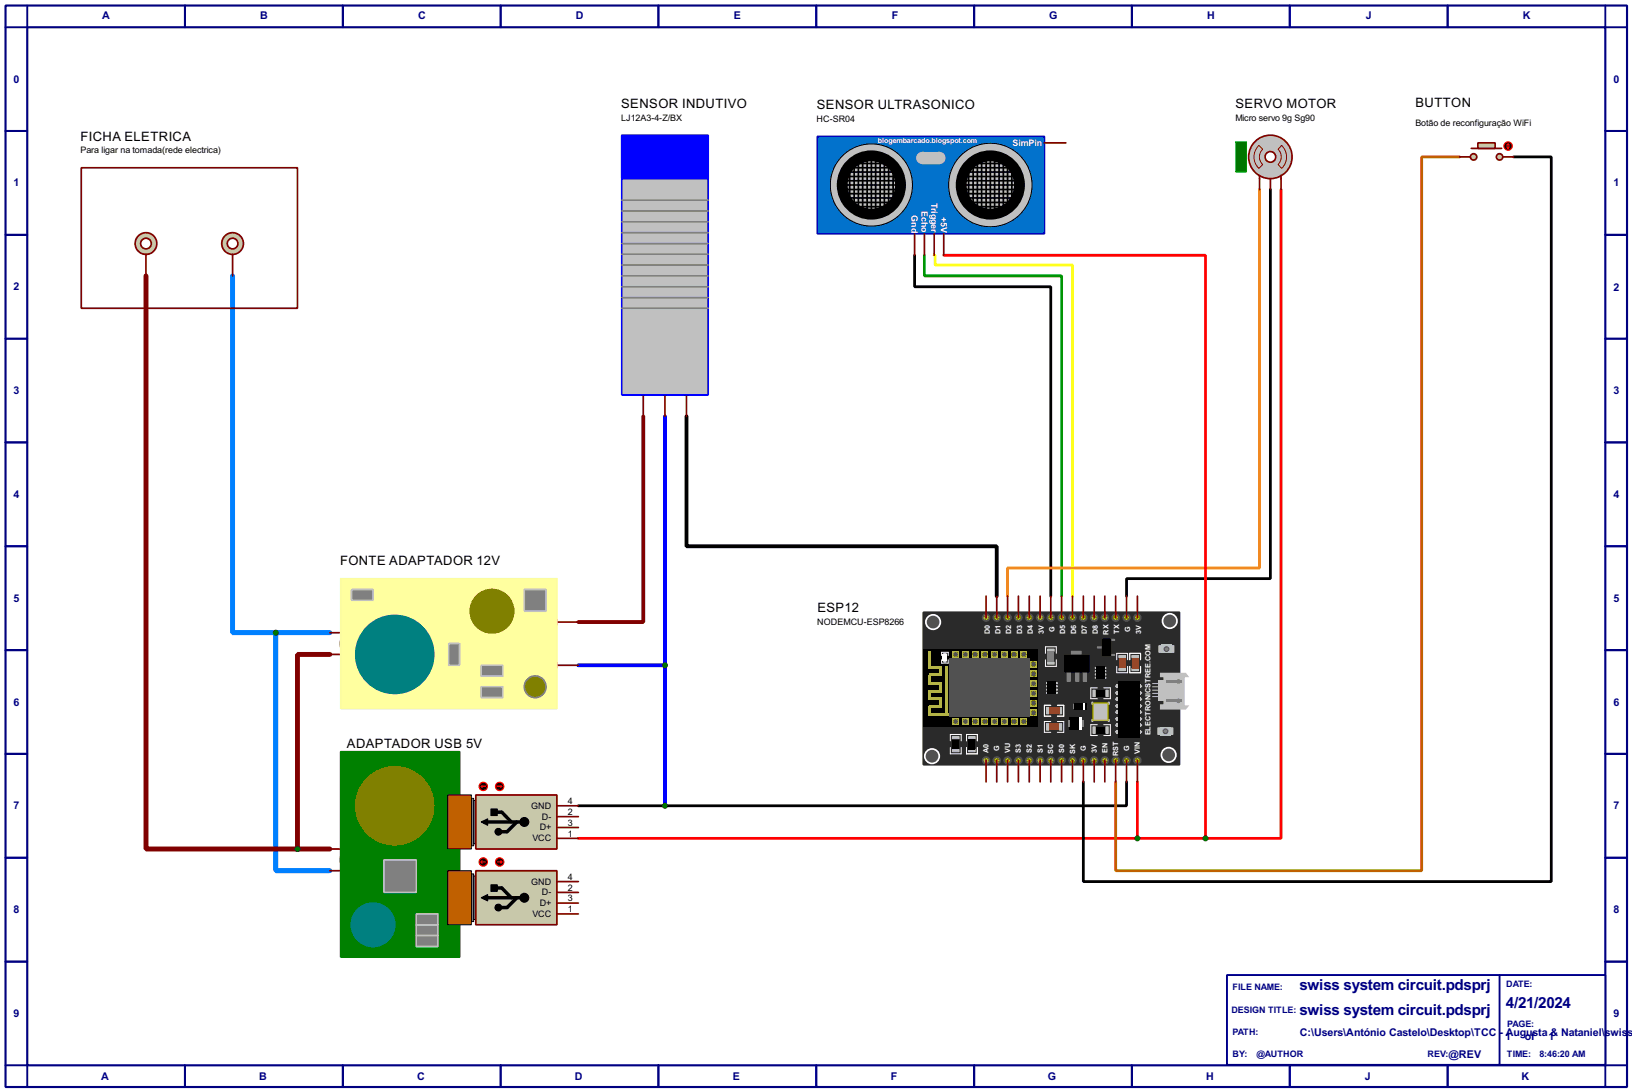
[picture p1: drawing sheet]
<svg xmlns="http://www.w3.org/2000/svg" width="383mm" height="256mm" viewBox="0 0 383 256" stroke-linecap="round" stroke-linejoin="round" font-family="sans-serif">
<path d="M1.3 1.3h381v254h-381zM6.4 6.4h370.8v243.8h-370.8z" fill="none" stroke="#000080" stroke-width=".5"/>
<g fill="none" stroke="#000080" stroke-width=".45">
<path d="M6.4 1.3v5.1h-5.1M43.5 1.3v5.1M80.6 1.3v5.1M117.7 1.3v5.1M154.7 1.3v5.1M191.8 1.3v5.1M228.9 1.3v5.1M266 1.3v5.1M303.1 1.3v5.1M340.2 1.3v5.1M377.2 1.3v5.1h5.1M1.3 30.8h5.1"/>
<path d="M377.2 30.8h5.1M1.3 55.2h5.1M377.2 55.2h5.1M1.3 79.6h5.1M377.2 79.6h5.1M1.3 103.9h5.1M377.2 103.9h5.1M1.3 128.3h5.1M377.2 128.3h5.1M1.3 152.7h5.1M377.2 152.7h5.1M1.3 177.1h5.1"/>
<path d="M377.2 177.1h5.1M1.3 201.5h5.1M377.2 201.5h5.1M1.3 225.9h5.1M377.2 225.9h5.1M1.3 250.2h5.1v5.1M43.5 250.2v5.1M80.6 250.2v5.1M117.7 250.2v5.1M154.7 250.2v5.1M191.8 250.2v5.1M228.9 250.2v5.1"/>
<path d="M266 250.2v5.1M303.1 250.2v5.1M340.2 250.2v5.1M382.3 250.2h-5.1v5.1"/>
</g>
<path d="M288.3 229h88.9v21.1h-88.9z" fill="#fff" stroke="#000080" stroke-width=".45"/>
<path d="M352.4 229v21.1" fill="none" stroke="#000080" stroke-width=".45"/>
<path d="M217.2 60v4.8h32.3v75.2" fill="none" stroke="#00c000" stroke-width=".65"/>
<path d="M219.5 60h.3v2.3h32.2v77.7" fill="none" stroke="#ff0" stroke-width=".65"/>
<path d="M355.7 36.9h8.8v170.2h-109.9v-23.4M214.9 60v7.4h32v72.6M298.5 44.5v91.4h-33.8v4.1M264.7 183.7v5.6h-128.8" fill="none" stroke="#000" stroke-width=".65"/>
<path d="M151.2 97.8v48.3h-15.3" fill="none" stroke="#800000" stroke-width=".9"/>
<path d="M161.3 97.8v30.5h72.9v11.7" fill="none" stroke="#000" stroke-width=".9"/>
<path d="M156.3 97.8v91.5M135.9 156.3h20.4" fill="none" stroke="#00f" stroke-width=".9"/>
<path d="M296 44.5v88.9h-59.2v6.6" fill="none" stroke="#ff8000" stroke-width=".65"/>
<path d="M54.7 64.8v83.8h10.1M64.8 148.6v55.9h12.7M64.8 148.6h12.7" fill="none" stroke="#0080ff" stroke-width="1.2"/>
<path d="M34.3 64.8v134.6h35.6M77.5 153.7h-7.6v45.7M69.9 199.4h7.6" fill="none" stroke="#800000" stroke-width="1.2"/>
<path d="M221.8 60h61.5v136.9M301 44.5v152.4h-17.7M135.9 196.9h147.4M267.3 183.7v13.2" fill="none" stroke="#f00" stroke-width=".65"/>
<path d="M343 36.9h-8.9v167.6h-71.9v-20.8" fill="none" stroke="#c06000" stroke-width=".65"/>
<circle cx="85.1" cy="202" r="5.1" fill="#c8c8aa" stroke="#800000" stroke-width=".4"/>
<path d="M77.5 199.4h3.1M85.1 194.4v2.5M86.4 199.4v5.1M77.5 204.5h3.1M81.6 202.5l.5 .5M82.1 200.7v2.3M82.6 202.5l-.5 .5M83.9 202l2.5 2.5M85.1 207.1v2.5M89 202l-2.6 2.5" fill="none" stroke="#800000" stroke-width=".4"/>
<path d="M80.1 176.6h27.9v48.2h-27.9z" fill="#008000" stroke="#008000" stroke-width=".4"/>
<circle cx="85.1" cy="151.2" r="5.1" fill="#c8c8aa" stroke="#800000" stroke-width=".4"/>
<path d="M77.5 148.6h3.1M77.5 153.7h3.1M81.6 151.7l.5 .5M82.1 149.9v2.3M82.6 151.7l-.5 .5M83.9 151.2l2.5 2.5M85.1 143.6v2.5M85.1 156.3v2.5M86.4 148.6v5.1M89 151.2l-2.6 2.5" fill="none" stroke="#800000" stroke-width=".4"/>
<circle cx="128.3" cy="156.3" r="2.55" fill="#c8c8aa" stroke="#800000" stroke-width=".4"/>
<circle cx="128.3" cy="156.3" r="1.25" fill="#feffff" stroke="#800000" stroke-width=".4"/>
<path d="M130.9 156.3h5" fill="none" stroke="#800000" stroke-width=".4"/>
<circle cx="128.3" cy="146.1" r="2.55" fill="#c8c8aa" stroke="#800000" stroke-width=".4"/>
<circle cx="128.3" cy="146.1" r="1.25" fill="#feffff" stroke="#800000" stroke-width=".4"/>
<path d="M130.9 146.1h5" fill="none" stroke="#800000" stroke-width=".4"/>
<path d="M80.1 135.9h50.8v30.5h-50.8z" fill="#ffff9f" stroke="#fdfd9f" stroke-width=".4"/>
<path d="M19.1 39.4h50.8v33h-50.8z" fill="none" stroke="#800000" stroke-width=".4"/>
<path d="M217 143.8h60.2v35.8h-60.2z" fill="#2a2a2a" stroke="#2a2a2a" stroke-width=".4"/>
<path d="M217 152.5h26.9v18.2h-26.9z" fill="#000"/>
<path d="M223.1 154.7h18.8v13.8h-18.8z" fill="#515151"/>
<g fill="#b3b300">
<path d="M218.2 167.7h4.9v.5h-4.9z"/>
<path d="M235.3 168.7h1.5v1.5h-1.5z"/>
</g>
<circle cx="236" cy="169.5" r=".55" fill="#515151"/>
<path d="M233 168.7h1.5v1.5h-1.5z" fill="#b3b300"/>
<circle cx="233.7" cy="169.5" r=".55" fill="#515151"/>
<path d="M230.7 168.7h1.5v1.5h-1.5z" fill="#b3b300"/>
<circle cx="231.4" cy="169.5" r=".55" fill="#515151"/>
<path d="M228.4 168.7h1.5v1.5h-1.5z" fill="#b3b300"/>
<circle cx="229.1" cy="169.5" r=".55" fill="#515151"/>
<path d="M226.1 168.7h1.5v1.5h-1.5z" fill="#b3b300"/>
<circle cx="226.8" cy="169.5" r=".55" fill="#515151"/>
<path d="M223.8 168.7h1.6v1.5h-1.6z" fill="#b3b300"/>
<circle cx="224.5" cy="169.5" r=".55" fill="#515151"/>
<path d="M237.5 168.7h1.6v1.5h-1.6z" fill="#b3b300"/>
<circle cx="238.3" cy="169.5" r=".55" fill="#515151"/>
<path d="M239.8 168.7h1.6v1.5h-1.6z" fill="#b3b300"/>
<circle cx="240.5" cy="169.5" r=".55" fill="#515151"/>
<path d="M242.1 166.7h1.5v1.5h-1.5z" fill="#b3b300"/>
<circle cx="242.8" cy="167.4" r=".55" fill="#515151"/>
<path d="M242.1 164.4h1.5v1.5h-1.5z" fill="#b3b300"/>
<circle cx="242.8" cy="165.2" r=".55" fill="#515151"/>
<path d="M242.1 162.1h1.5v1.5h-1.5z" fill="#b3b300"/>
<circle cx="242.8" cy="162.9" r=".55" fill="#515151"/>
<path d="M242.1 159.8h1.5v1.5h-1.5z" fill="#b3b300"/>
<circle cx="242.8" cy="160.6" r=".55" fill="#515151"/>
<path d="M242.1 157.5h1.5v1.6h-1.5z" fill="#b3b300"/>
<circle cx="242.8" cy="158.3" r=".55" fill="#515151"/>
<path d="M242.1 155.2h1.5v1.6h-1.5z" fill="#b3b300"/>
<circle cx="242.8" cy="156" r=".55" fill="#515151"/>
<path d="M235.3 153h1.5v1.5h-1.5z" fill="#b3b300"/>
<circle cx="236" cy="153.7" r=".55" fill="#515151"/>
<path d="M233 153h1.5v1.5h-1.5z" fill="#b3b300"/>
<circle cx="233.7" cy="153.7" r=".55" fill="#515151"/>
<path d="M230.7 153h1.5v1.5h-1.5z" fill="#b3b300"/>
<circle cx="231.4" cy="153.7" r=".55" fill="#515151"/>
<path d="M228.4 153h1.5v1.5h-1.5z" fill="#b3b300"/>
<circle cx="229.1" cy="153.7" r=".55" fill="#515151"/>
<path d="M226.1 153h1.5v1.5h-1.5z" fill="#b3b300"/>
<circle cx="226.8" cy="153.7" r=".55" fill="#515151"/>
<path d="M223.8 153h1.6v1.5h-1.6z" fill="#b3b300"/>
<circle cx="224.5" cy="153.7" r=".55" fill="#515151"/>
<path d="M237.5 153h1.6v1.5h-1.6z" fill="#b3b300"/>
<circle cx="238.3" cy="153.7" r=".55" fill="#515151"/>
<path d="M239.8 153h1.6v1.5h-1.6z" fill="#b3b300"/>
<circle cx="240.5" cy="153.7" r=".55" fill="#515151"/>
<g fill="#b3b300">
<path d="M218.2 165.9h.5v2.3h-.5z"/>
<path d="M222.1 156.5h.5v11.7h-.5z"/>
<path d="M218.2 165.7h3.1v.5h-3.1z"/>
<path d="M220.8 163.9h.5v2.3h-.5z"/>
<path d="M218.2 163.9h3.1v.5h-3.1z"/>
<path d="M218.2 162.1h.5v2.3h-.5z"/>
<path d="M218.2 162.1h3.1v.5h-3.1z"/>
<path d="M220.8 160.3h.5v2.3h-.5z"/>
<path d="M218.2 160.3h3.1v.5h-3.1z"/>
<path d="M218.2 158.6h.5v2.2h-.5z"/>
<path d="M218.2 158.3h3.1v.5h-3.1z"/>
<path d="M220.8 156.5h.5v2.3h-.5z"/>
<path d="M218.2 156.5h3.1v.5h-3.1z"/>
<path d="M218.2 153h.5v4h-.5z"/>
</g>
<g fill="#b3b300" stroke="#515151" stroke-width=".4">
<circle cx="267.2" cy="145.1" r=".8"/>
<circle cx="264.7" cy="145.1" r=".8"/>
<circle cx="262.1" cy="145.1" r=".8"/>
<circle cx="259.6" cy="145.1" r=".8"/>
<circle cx="257.1" cy="145.1" r=".8"/>
<circle cx="254.5" cy="145.1" r=".8"/>
<circle cx="252" cy="145.1" r=".8"/>
<circle cx="249.4" cy="145.1" r=".8"/>
<circle cx="246.9" cy="145.1" r=".8"/>
<circle cx="244.4" cy="145.1" r=".8"/>
<circle cx="241.8" cy="145.1" r=".8"/>
<circle cx="239.3" cy="145.1" r=".8"/>
<circle cx="236.7" cy="145.1" r=".8"/>
<circle cx="234.2" cy="145.1" r=".8"/>
<circle cx="231.7" cy="145.1" r=".8"/>
</g>
<g fill="#c0c0c0" stroke="#c0c0c0" stroke-width=".23">
<path d="M249 166.2h.5v1.5h-.5z"/>
<path d="M245.9 166.2h.5v1.5h-.5z"/>
</g>
<path d="M246.9 165.7h-1.5v2.5h1.5M248.5 165.7h1.5v2.5h-1.5" fill="none" stroke="#fff" stroke-width=".23"/>
<path d="M246.4 170h2.6v1.5h-2.6z" fill="#804000"/>
<g fill="#c0c0c0" stroke="#c0c0c0" stroke-width=".23">
<path d="M245.9 170h.5v1.5h-.5z"/>
<path d="M249 170h.5v1.5h-.5z"/>
</g>
<path d="M221.3 155v.8h1.5v-.8M246.9 169.5h-1.5v2.5h1.5M248.5 169.5h1.5v2.5h-1.5" fill="none" stroke="#fff" stroke-width=".23"/>
<path d="M221.8 153.5h.5v2h-.5z" fill="#dadada" stroke="#dadada" stroke-width=".23"/>
<path d="M221.5 153.7h1.1v1.5h-1.1z" fill="#fff"/>
<path d="M246.4 166.2h2.6v1.5h-2.6z" fill="#804000"/>
<path d="M221.3 154v-.8h1.5v.8M245.7 153.5v-1.6h2.5v1.6M245.7 155v1.5h2.5v-1.5M246.9 165.7h-1.5v2.5h1.5M248.5 165.7h1.5v2.5h-1.5" fill="none" stroke="#fff" stroke-width=".23"/>
<g fill="#c0c0c0" stroke="#c0c0c0" stroke-width=".23">
<path d="M245.9 160.3h.5v.3h-.5z"/>
<path d="M245.9 162.6h.5v.3h-.5z"/>
<path d="M246.2 152.5h1.5v.5h-1.5z"/>
<path d="M246.2 155.5h1.5v.5h-1.5z"/>
<path d="M245.9 161.1h.5v.2h-.5z"/>
<path d="M245.9 161.9h.5v.2h-.5z"/>
<path d="M248 160.3h.5v.3h-.5z"/>
<path d="M248 162.6h.5v.3h-.5z"/>
<path d="M248 161.1h.5v.2h-.5z"/>
<path d="M248 161.9h.5v.2h-.5z"/>
</g>
<path d="M246.2 160.1h2v3h-2z" fill="#000"/>
<path d="M246.2 153h1.5v2.5h-1.5z" fill="#808080"/>
<path d="M251.3 168.5h3v3h-3z" fill="#000"/>
<path d="M253.5 168.5h.6v3h-.6z" fill="#fff"/>
<g fill="#808080" stroke="#808080" stroke-width=".25">
<path d="M252.3 165.4h.2v1h-.2z"/>
<path d="M255.1 165.4h.2v1h-.2z"/>
</g>
<path d="M252.3 165.2h3v1.5h-3z" fill="#000"/>
<path d="M254.6 165.2h.2v1.5h-.2z" fill="#fff"/>
<g fill="#808080">
<path d="M254.3 169.2h.3v1.5h-.3z"/>
<path d="M251 169.2h.3v1.5h-.3z"/>
</g>
<path d="M257.4 170.7h2.5v1.6h-2.5zM257.4 162.1h2.5v1.5h-2.5z" fill="#000"/>
<g fill="#c0c0c0" stroke="#c0c0c0" stroke-width=".23">
<path d="M259.9 170.7h.5v1.6h-.5z"/>
<path d="M256.8 170.7h.6v1.6h-.6z"/>
<path d="M259.9 162.1h.5v1.5h-.5z"/>
<path d="M256.8 162.1h.6v1.5h-.6z"/>
<path d="M256.6 169h.2v.5h-.2z"/>
<path d="M256.6 164.9h.2v.5h-.2z"/>
<path d="M260.4 169h.3v.5h-.3z"/>
<path d="M260.4 164.9h.3v.5h-.3z"/>
</g>
<path d="M257.9 170.2h-1.6v2.6h1.6M257.9 161.6h-1.6v2.5h1.6M259.4 170.2h1.5v2.6h-1.5M259.4 161.6h1.5v2.5h-1.5" fill="none" stroke="#fff" stroke-width=".23"/>
<path d="M256.8 165.2h3.6v4h-3.6z" fill="#c0c0c0" stroke="#b3b300" stroke-width=".3"/>
<g fill="#c0c0c0" stroke="#c0c0c0" stroke-width=".23">
<path d="M257.4 156.8h.5v.2h-.5z"/>
<path d="M257.4 159.1h.5v.2h-.5z"/>
<path d="M257.4 157.5h.5v.3h-.5z"/>
<path d="M257.4 158.3h.5v.3h-.5z"/>
<path d="M259.4 156.8h.5v.2h-.5z"/>
<path d="M259.4 159.1h.5v.2h-.5z"/>
<path d="M259.4 157.5h.5v.3h-.5z"/>
<path d="M259.4 158.3h.5v.3h-.5z"/>
<path d="M262.2 161.1h.5v.2h-.5z"/>
<path d="M262.2 162.6h.5v.3h-.5z"/>
<path d="M262.2 165.7h.5v.2h-.5z"/>
<path d="M262.2 164.1h.5v.3h-.5z"/>
<path d="M262.2 167.2h.5v.2h-.5z"/>
<path d="M262.2 170.2h.5v.3h-.5z"/>
<path d="M262.2 168.7h.5v.3h-.5z"/>
<path d="M262.2 171.8h.5v.2h-.5z"/>
</g>
<path d="M257.6 156.5h2v3.1h-2z" fill="#000"/>
<g fill="#c0c0c0">
<path d="M262.4 160.8h.5v.8h-.5z"/>
<path d="M262.4 162.4h.5v.7h-.5z"/>
<path d="M262.4 163.9h.5v.7h-.5z"/>
<path d="M262.4 165.4h.5v.8h-.5z"/>
<path d="M262.4 166.9h.5v.8h-.5z"/>
<path d="M262.4 168.5h.5v.7h-.5z"/>
<path d="M262.4 170h.5v.7h-.5z"/>
<path d="M262.4 171.5h.5v.8h-.5z"/>
</g>
<g fill="#c0c0c0" stroke="#c0c0c0" stroke-width=".23">
<path d="M267.8 161.1h.5v.2h-.5z"/>
<path d="M267.8 162.6h.5v.3h-.5z"/>
<path d="M267.8 165.7h.5v.2h-.5z"/>
<path d="M267.8 164.1h.5v.3h-.5z"/>
<path d="M267.8 167.2h.5v.2h-.5z"/>
<path d="M267.8 170.2h.5v.3h-.5z"/>
<path d="M267.8 168.7h.5v.3h-.5z"/>
<path d="M267.8 171.8h.5v.2h-.5z"/>
</g>
<g fill="#c0c0c0">
<path d="M267.5 160.8h.5v.8h-.5z"/>
<path d="M267.5 162.4h.5v.7h-.5z"/>
<path d="M267.5 163.9h.5v.7h-.5z"/>
<path d="M267.5 165.4h.5v.8h-.5z"/>
<path d="M267.5 166.9h.5v.8h-.5z"/>
<path d="M267.5 168.5h.5v.7h-.5z"/>
<path d="M267.5 170h.5v.7h-.5z"/>
<path d="M267.5 171.5h.5v.8h-.5z"/>
</g>
<path d="M262.7 160.1h5.1v13.2h-5.1z" fill="#000"/>
<g fill="#c0c0c0" stroke="#c0c0c0" stroke-width=".23">
<path d="M266 157h1.5v.5h-1.5z"/>
<path d="M266 154h1.5v.5h-1.5z"/>
</g>
<path d="M265.5 155v-1.5h2.5v1.5M265.5 156.5v1.5h2.5v-1.5" fill="none" stroke="#fff" stroke-width=".23"/>
<path d="M262.9 154.5h1.6v2.5h-1.6z" fill="#804000"/>
<g fill="#c0c0c0" stroke="#c0c0c0" stroke-width=".23">
<path d="M262.9 154h1.6v.5h-1.6z"/>
<path d="M262.9 157h1.6v.5h-1.6z"/>
</g>
<path d="M262.4 155v-1.5h2.6v1.5M262.4 156.5v1.5h2.6v-1.5" fill="none" stroke="#fff" stroke-width=".23"/>
<path d="M266 154.5h1.5v2.5h-1.5z" fill="#804000"/>
<path d="M265.5 155v-1.5h2.5v1.5M265.5 156.5v1.5h2.5v-1.5" fill="none" stroke="#fff" stroke-width=".23"/>
<g fill="#515151" stroke="#fff" stroke-width=".4">
<circle cx="274.6" cy="177.3" r="1.7"/>
<circle cx="274.8" cy="145.9" r="1.7"/>
</g>
<g fill="#c0c0c0" stroke="#c0c0c0" stroke-width=".23">
<path d="M272.1 171h.5v1.5h-.5z"/>
<path d="M275.1 171h.5v1.5h-.5z"/>
</g>
<path d="M272.6 170.7h2.5v2.1h-2.5z" fill="#b3bbbb"/>
<circle cx="273.8" cy="171.8" r=".55" fill="#808080" stroke="#515151" stroke-width=".23"/>
<g fill="#c0c0c0" stroke="#c0c0c0" stroke-width=".23">
<path d="M272.3 151.7h.6v1.5h-.6z"/>
<path d="M275.4 151.7h.5v1.5h-.5z"/>
</g>
<path d="M272.9 151.4h2.5v2.1h-2.5z" fill="#b3bbbb"/>
<circle cx="274.1" cy="152.5" r=".55" fill="#808080" stroke="#515151" stroke-width=".23"/>
<path d="M272.6 158h6.1l.8 1.1h-1.1v6.6h1.1l-.8 1h-6.1v-1.3h.8v-6.3h-.8z" fill-rule="evenodd" fill="#c0c0c0"/>
<g fill="#808080">
<path d="M274.1 164.4h3.6v.5h-3.6z"/>
<path d="M274.1 159.8h3.6v.5h-3.6z"/>
</g>
<g fill="#808080">
<circle cx="276.9" cy="164.6" r=".55"/>
<circle cx="276.9" cy="160.1" r=".55"/>
</g>
<path d="M272.1 159.8h1.8v4.8h-1.8z" fill="#c0c0c0"/>
<path d="M270.8 163.6h1.3M270.8 162.9h1.3M270.8 162.1h1.3M270.8 161.3h1.3M270.8 160.6h1.3" fill="none" stroke="#c0c0c0" stroke-width=".23"/>
<g fill="#515151" stroke="#fff" stroke-width=".4">
<circle cx="219" cy="177.6" r="1.7"/>
<circle cx="219.2" cy="146.1" r="1.7"/>
</g>
<g fill="#808080" stroke="#808080" stroke-width=".23">
<path d="M250.8 157.8h.7v2.3h-.7z"/>
<path d="M252.8 157.8h.7v2.3h-.7z"/>
<path d="M254.6 157.8h.7v2.3h-.7z"/>
<path d="M251.8 153h2.3v1h-2.3z"/>
<path d="M260.9 153.7h1v.3h-1z"/>
<path d="M260.9 150.2h1v.2h-1z"/>
<path d="M257.9 151.9h1v.3h-1z"/>
</g>
<path d="M250.2 154h5.6v3.8h-5.6zM259.1 150.2h1.8v3.8h-1.8z" fill="#000" stroke="#000" stroke-width=".4"/>
<g fill="#b3b300" stroke="#515151" stroke-width=".4">
<circle cx="267.2" cy="178.6" r=".8"/>
<circle cx="264.7" cy="178.6" r=".8"/>
<circle cx="262.1" cy="178.6" r=".8"/>
<circle cx="259.6" cy="178.6" r=".8"/>
<circle cx="257.1" cy="178.6" r=".8"/>
<circle cx="254.5" cy="178.6" r=".8"/>
<circle cx="252" cy="178.6" r=".8"/>
<circle cx="249.4" cy="178.6" r=".8"/>
<circle cx="246.9" cy="178.6" r=".8"/>
<circle cx="244.4" cy="178.6" r=".8"/>
<circle cx="241.8" cy="178.6" r=".8"/>
<circle cx="239.3" cy="178.6" r=".8"/>
<circle cx="236.7" cy="178.6" r=".8"/>
<circle cx="234.2" cy="178.6" r=".8"/>
<circle cx="231.7" cy="178.6" r=".8"/>
</g>
<g fill="#c0c0c0" stroke="#c0c0c0" stroke-width=".23">
<path d="M227.6 176.1h1.6v.5h-1.6z"/>
<path d="M227.6 173h1.6v.5h-1.6z"/>
<path d="M223.8 173h1.6v.5h-1.6z"/>
<path d="M223.8 176.1h1.6v.5h-1.6z"/>
</g>
<path d="M223.3 175.6v1.5h2.6v-1.5M223.3 174v-1.5h2.6v1.5M227.1 174v-1.5h2.6v1.5M227.1 175.6v1.5h2.6v-1.5" fill="none" stroke="#fff" stroke-width=".23"/>
<path d="M223.8 173.5h1.6v2.6h-1.6zM227.6 173.5h1.6v2.6h-1.6z" fill="#000"/>
<g fill="none" stroke="#800000" stroke-width=".4">
<path d="M231.7 140v5.1M234.2 140v5.1M236.8 140v5.1M239.3 140v5.1M241.9 140v5.1M244.4 140v5.1M246.9 140v5.1M249.5 140v5.1M252 140v5.1M254.6 140v5.1M257.1 140v5.1M259.6 140v5.1"/>
<path d="M262.2 140v5.1M264.7 140v5.1M267.3 140v5.1M231.7 178.6v5.1M234.2 178.6v5.1M236.8 178.6v5.1M239.3 178.6v5.1M241.9 178.6v5.1M244.4 178.6v5.1M246.9 178.6v5.1M249.5 178.6v5.1M252 178.6v5.1"/>
<path d="M254.6 178.6v5.1M257.1 178.6v5.1M259.6 178.6v5.1M262.2 178.6v5.1M264.7 178.6v5.1M267.3 178.6v5.1"/>
</g>
<path d="M192.1 32.1h53.3v22.8h-53.3z" fill="#0272cc" stroke="#0000c0" stroke-width=".4"/>
<g fill="#c0c0c0" stroke="#000" stroke-width=".23">
<circle cx="204.7" cy="43.5" r="9.7"/>
<circle cx="232.7" cy="43.5" r="9.8"/>
</g>
<g fill="#c0c0c0" stroke="#000" stroke-width="2.6">
<circle cx="204.7" cy="43.5" r="6.9"/>
<circle cx="232.7" cy="43.5" r="6.9"/>
</g>
<g fill="none" stroke="#000" stroke-width=".4">
<path d="M199.7 39.9v7.1M200.2 39.4h10.4M200.7 39.4v8.7M201 38.4h8.1M201.7 38.2v10.6M202.7 37.6v11.7M203.8 37.4v12.2M204.8 37.4v12.2M205.8 37.4v12.2M206.8 37.4v11.9M207.8 38.2v10.6M208.8 38.7v9.4"/>
<path d="M227.9 39.4h10.9M228.7 39.4v9.7M228.9 38.4h8.6M229.7 38.2v11.6M230.7 37.1v12.7M231.7 37.6v12.5M232.7 37.6v12.5M233.7 37.6v12M234.8 37.6v11.7M235.8 38.4v10.4M236.8 38.7v9.4M198.2 43.5h12.7"/>
<path d="M198.4 42.5h12.5M198.4 44.5h12.5M198.7 46.5h11.4M198.9 45.5h11.7M199.2 41.5h12.2M199.2 40.4h11.4M200 47.6h9.6M201.2 48.6h7.6M209.9 40.2v5.8M226.6 42.5h12.7M226.9 43.5h12.2M226.9 41.5h12.4"/>
<path d="M226.9 44.5h12.9M227.1 40.4h11.7M227.1 45.5h12.2M227.4 46.5h11.4M227.6 40.4v6.6M227.6 47.6h11M228.1 48.6h10.5M237.8 40.2v6.6"/>
</g>
<g fill="#c0c0c0" stroke="#c0c0c0" stroke-width=".4">
<circle cx="220.7" cy="37.1" r="1.25"/>
<circle cx="216.7" cy="37.1" r="1.25"/>
</g>
<path d="M216.7 35.9h4.1v2.5h-4.1z" fill="#c0c0c0" stroke="#c0c0c0" stroke-width=".4"/>
<path d="M245.4 33.6h5.1M214.9 54.9v5.1M217.2 54.9v5.1M219.5 54.9v5.1M221.8 54.9v5.1" fill="none" stroke="#800000" stroke-width=".4"/>
<circle cx="151.1" cy="90.2" r="2.55" fill="#c8c8aa" stroke="#800000" stroke-width=".4"/>
<circle cx="151.1" cy="90.2" r="1.25" fill="#feffff" stroke="#800000" stroke-width=".4"/>
<path d="M151.2 92.8v5" fill="none" stroke="#800000" stroke-width=".4"/>
<circle cx="156.2" cy="90.2" r="2.55" fill="#c8c8aa" stroke="#800000" stroke-width=".4"/>
<circle cx="156.2" cy="90.2" r="1.25" fill="#feffff" stroke="#800000" stroke-width=".4"/>
<path d="M156.3 92.8v5" fill="none" stroke="#800000" stroke-width=".4"/>
<circle cx="161.3" cy="90.2" r="2.55" fill="#c8c8aa" stroke="#800000" stroke-width=".4"/>
<circle cx="161.3" cy="90.2" r="1.25" fill="#feffff" stroke="#800000" stroke-width=".4"/>
<path d="M161.3 92.8v5" fill="none" stroke="#800000" stroke-width=".4"/>
<path d="M146.1 31.8h20.3v61h-20.3z" fill="#c0c0c0" stroke="#00f" stroke-width=".4"/>
<circle cx="156.2" cy="156.3" r=".5" fill="#004000" stroke="#004000" stroke-width=".4"/>
<circle cx="298.5" cy="36.9" r="5.1" fill="#c0c0c0" stroke="#800000" stroke-width=".4"/>
<circle cx="298.5" cy="36.9" r="1.25" fill="#feffff" stroke="#800000" stroke-width=".4"/>
<path d="M296 41.2v.8M301 41.2v.8" fill="none" stroke="#800000" stroke-width=".4"/>
<path d="M290.4 33.3h2.5v7.1h-2.5z" fill="#004000" stroke="#0f0" stroke-width=".23"/>
<path d="M295.8 34.2l.9 .9a2.45 2.45 0 0 0 0 3.6l-.9 .9a3.7 3.7 0 0 1 0-5.4zM301.2 34.2a3.7 3.7 0 0 1 0 5.4l-.9-.9a2.54 2.54 0 0 0 0-3.6z" fill="none" stroke="#800000" stroke-width=".23"/>
<path d="M296 42v2.5M298.5 42v2.5M301 42v2.5" fill="none" stroke="#800000" stroke-width=".4"/>
<path d="M146.1 31.8h20.3v10.2h-20.3z" fill="#00f" stroke="#00f" stroke-width=".4"/>
<path d="M146.1 47h20.3M146.1 52.1h20.3M146.1 57.2h20.3M146.1 54.7h20.3M146.1 49.6h20.3M146.1 59.7h20.3M146.1 62.3h20.3M146.1 67.4h20.3M146.1 72.4h20.3M146.1 69.9h20.3M146.1 64.8h20.3" fill="none" stroke="#808080" stroke-width=".4"/>
<g fill="#808080" stroke="#000" stroke-width=".23">
<path d="M110.8 205.8h1v10.2h-1z"/>
<path d="M110.8 205.3h.5v11.2h-.5z"/>
</g>
<path d="M105.2 204.5h5.6v12.7h-5.6z" fill="#c06000" stroke="#000" stroke-width=".23"/>
<path d="M111.8 204.5h19.1v12.7h-19.1z" fill="#c8c8aa" stroke="#800000" stroke-width=".4"/>
<g fill="#000" stroke="#000" stroke-width=".23">
<path d="M113.1 210.9l1.5-.8v1.5z"/>
<circle cx="117.1" cy="213.2" r=".8"/>
<circle cx="123.2" cy="210.9" r="1.05"/>
</g>
<path d="M113.8 210.9h8.4M116.1 208.6h1.8l2.3 2.3M121.5 210.9l-2.3 2.3h-1.8" fill="none" stroke="#000" stroke-width=".8"/>
<path d="M115.4 207.8h1.5v1.6h-1.5z" fill="#000" stroke="#000" stroke-width=".23"/>
<path d="M130.9 214.7h5M130.9 212.1h5M130.9 209.6h5M130.9 207.1h5" fill="none" stroke="#800000" stroke-width=".4"/>
<circle cx="117.4" cy="202.5" r="1" fill="#400000" stroke="#f00" stroke-width=".23"/>
<path d="M116.9 202.5h1M117.7 202.2l.2 .3M117.9 202.5l-.2 .2" fill="none" stroke="#f00" stroke-width=".23"/>
<circle cx="113.5" cy="202.5" r="1" fill="#400000" stroke="#f00" stroke-width=".23"/>
<path d="M113.1 202.5l.2 .2M113.1 202.5h1M113.3 202.2l-.2 .3" fill="none" stroke="#f00" stroke-width=".23"/>
<g fill="#808080" stroke="#000" stroke-width=".23">
<path d="M110.8 188h1v10.2h-1z"/>
<path d="M110.8 187.5h.5v11.2h-.5z"/>
</g>
<path d="M105.2 186.7h5.6v12.7h-5.6z" fill="#c06000" stroke="#000" stroke-width=".23"/>
<path d="M111.8 186.7h19.1v12.7h-19.1z" fill="#c8c8aa" stroke="#800000" stroke-width=".4"/>
<g fill="#000" stroke="#000" stroke-width=".23">
<path d="M113.1 193.1l1.5-.8v1.6z"/>
<circle cx="117.1" cy="195.4" r=".8"/>
<circle cx="123.2" cy="193.1" r="1.05"/>
</g>
<path d="M113.8 193.1h8.4M116.1 190.8h1.8l2.3 2.3M121.5 193.1l-2.3 2.3h-1.8" fill="none" stroke="#000" stroke-width=".8"/>
<path d="M115.4 190h1.5v1.6h-1.5z" fill="#000" stroke="#000" stroke-width=".23"/>
<path d="M130.9 196.9h5M130.9 194.4h5M130.9 191.8h5M130.9 189.3h5" fill="none" stroke="#800000" stroke-width=".4"/>
<circle cx="117.4" cy="184.7" r="1" fill="#400000" stroke="#f00" stroke-width=".23"/>
<path d="M116.9 184.7h1M117.7 184.5l.2 .2M117.9 184.7l-.2 .3" fill="none" stroke="#f00" stroke-width=".23"/>
<circle cx="113.5" cy="184.7" r="1" fill="#400000" stroke="#f00" stroke-width=".23"/>
<path d="M113.1 184.7l.2 .3M113.1 184.7h1M113.3 184.5l-.2 .2" fill="none" stroke="#f00" stroke-width=".23"/>
<circle cx="156.2" cy="189.3" r=".5" fill="#004000" stroke="#004000" stroke-width=".4"/>
<circle cx="87.6" cy="217.2" r="5.1" fill="#008080" stroke="#008080" stroke-width=".4"/>
<circle cx="92.7" cy="189.3" r="9.2" fill="#808000" stroke="#808000" stroke-width=".4"/>
<circle cx="125.7" cy="161.3" r="2.55" fill="#808000" stroke="#808080" stroke-width=".4"/>
<g fill="#808080" stroke="#c0c0c0" stroke-width=".4">
<path d="M97.8 217.2h5.1v2.6h-5.1z"/>
<path d="M97.8 219.8h5.1v2.5h-5.1z"/>
<path d="M82.6 138.5h5.1v2.5h-5.1z"/>
<path d="M105.5 151.2h2.5v5.1h-2.5z"/>
<path d="M123.2 138.5h5.1v5.1h-5.1z"/>
<path d="M97.8 214.7h5.1v2.5h-5.1z"/>
</g>
<circle cx="115.6" cy="143.6" r="5.1" fill="#808000" stroke="#808000" stroke-width=".4"/>
<circle cx="92.7" cy="153.7" r="9.2" fill="#008080" stroke="#008080" stroke-width=".4"/>
<g fill="#808080" stroke="#c0c0c0" stroke-width=".4">
<path d="M113.1 161.3h5.1v2.6h-5.1z"/>
<path d="M113.1 156.3h5.1v2.5h-5.1z"/>
<path d="M90.2 202h7.6v7.6h-7.6z"/>
</g>
<circle cx="34.3" cy="57.2" r="2.55" fill="#c8c8aa" stroke="#800000" stroke-width=".4"/>
<circle cx="34.3" cy="57.2" r="1.25" fill="#feffff" stroke="#800000" stroke-width=".4"/>
<path d="M34.3 59.7v5.1" fill="none" stroke="#800000" stroke-width=".4"/>
<circle cx="54.6" cy="57.2" r="2.55" fill="#c8c8aa" stroke="#800000" stroke-width=".4"/>
<circle cx="54.6" cy="57.2" r="1.25" fill="#feffff" stroke="#800000" stroke-width=".4"/>
<path d="M54.7 59.7v5.1" fill="none" stroke="#800000" stroke-width=".4"/>
<g fill="#004000" stroke="#004000" stroke-width=".4">
<circle cx="64.8" cy="148.6" r=".5"/>
<circle cx="69.9" cy="199.4" r=".5"/>
<circle cx="267.2" cy="196.9" r=".5"/>
</g>
<g fill="#c8c8aa" stroke="#800000" stroke-width=".4">
<circle cx="352.3" cy="36.9" r=".75"/>
<circle cx="346.2" cy="36.9" r=".75"/>
</g>
<path d="M345.7 34.9h7.2" fill="none" stroke="#800000" stroke-width=".4"/>
<path d="M347.3 33.6h4v1.3h-4z" fill="#c8c8aa" stroke="#800000" stroke-width=".4"/>
<path d="M343 36.9h2.5M353.1 36.9h2.6" fill="none" stroke="#800000" stroke-width=".4"/>
<circle cx="354.3" cy="34.3" r="1" fill="#400000" stroke="#f00" stroke-width=".23"/>
<path d="M354.1 34.6l.3 .3M354.4 33.8v1.1M354.4 33.8l-.3 .3M354.4 33.8l.2 .3M354.6 34.6l-.2 .3" fill="none" stroke="#f00" stroke-width=".23"/>
<circle cx="283.2" cy="196.9" r=".5" fill="#004000" stroke="#004000" stroke-width=".4"/>
<g font-size="4" fill="#000080">
<text x="305.4" y="232.6">swiss system circuit.pdsprj</text>
<text x="305.4" y="238.4">swiss system circuit.pdsprj</text>
<text x="353.9" y="236.7">4/21/2024</text>
</g>
<g font-size="3.4">
<text x="146" y="25.4">SENSOR INDUTIVO</text>
<text x="191.9" y="25.7">SENSOR ULTRASONICO</text>
<text x="290.3" y="25.4">SERVO MOTOR</text>
<text x="332.6" y="25.1">BUTTON</text>
<text x="19" y="33.1">FICHA ELETRICA</text>
<text x="79.9" y="132.6">FONTE ADAPTADOR 12V</text>
<text x="192.1" y="143.8">ESP12</text>
<text x="91.7" y="148.7">ACS2</text>
<text x="81.5" y="175.8">ADAPTADOR USB 5V</text>
</g>
<g font-size="2.8" fill="#000080">
<text x="24" y="4.5">A</text>
<text x="61.1" y="4.5">B</text>
<text x="98.2" y="4.5">C</text>
<text x="135.3" y="4.5">D</text>
<text x="172.4" y="4.5">E</text>
<text x="209.6" y="4.5">F</text>
<text x="246.5" y="4.5">G</text>
<text x="283.6" y="4.5">H</text>
<text x="320.9" y="4.5">J</text>
<text x="357.8" y="4.5">K</text>
<text x="3.2" y="19.4">0</text>
<text x="379.1" y="19.4">0</text>
<text x="3.2" y="43.8">1</text>
<text x="379.1" y="43.8">1</text>
<text x="3.2" y="68.2">2</text>
<text x="379.1" y="68.4">2</text>
<text x="3.2" y="92.6">3</text>
<text x="379.1" y="92.6">3</text>
<text x="3.2" y="117">4</text>
<text x="379.1" y="117">4</text>
<text x="3.2" y="141.4">5</text>
<text x="379.1" y="141.4">5</text>
<text x="3.2" y="165.8">6</text>
<text x="379.1" y="165.8">6</text>
<text x="3.2" y="190.1">7</text>
<text x="379.1" y="190.1">7</text>
<text x="3.2" y="214.5">8</text>
<text x="379.1" y="214.5">8</text>
<text x="3.2" y="238.9">9</text>
<text x="379.1" y="238.9">9</text>
<text x="305.4" y="243.3">C:\Users\António Castelo\Desktop\TCC</text>
<text x="352.4" y="243.3">-</text>
<text x="353.7" y="244.4">1</text>
<text x="353.8" y="243.3">Augusta &amp; Nataniel\swis</text>
<text x="358.3" y="244.4">of</text>
<text x="363.9" y="244.4">1</text>
<text x="382.4" y="243.3">s</text>
<text x="340.4" y="248.4">@REV</text>
<text x="23.8" y="253.6">A</text>
<text x="60.9" y="253.6">B</text>
<text x="98" y="253.6">C</text>
<text x="135" y="253.6">D</text>
<text x="172.2" y="253.6">E</text>
<text x="209.3" y="253.6">F</text>
<text x="246.2" y="253.6">G</text>
<text x="283.4" y="253.6">H</text>
<text x="320.7" y="253.6">J</text>
<text x="357.5" y="253.6">K</text>
</g>
<g font-size="2.4">
<text x="145.9" y="28.4">LJ12A3-4-Z/BX</text>
<text x="191.9" y="28.6">HC-SR04</text>
<text x="290.3" y="28.4">Micro servo 9g Sg90</text>
<text x="332.6" y="29.6">Botão de reconfiguração WiFi</text>
<text x="18.9" y="36">Para ligar na tomada(rede electrica)</text>
<text x="192" y="146.8">NODEMCU-ESP8266</text>
<text x="124.8" y="190">GND</text>
<text x="133.4" y="191.4">2</text>
<text x="133.4" y="188.9">4</text>
<text x="125.1" y="197.6">VCC</text>
<text x="126.8" y="195.1">D+</text>
<text x="127.3" y="192.5">D-</text>
<text x="133.4" y="196.5">1</text>
<text x="133.4" y="194">3</text>
<text x="124.8" y="207.8">GND</text>
<text x="133.4" y="209.2">2</text>
<text x="133.4" y="206.7">4</text>
<text x="125.1" y="215.4">VCC</text>
<text x="126.8" y="212.8">D+</text>
<text x="127.3" y="210.3">D-</text>
<text x="133.4" y="214.3">1</text>
<text x="133.4" y="211.7">3</text>
</g>
<g font-size="2.4" fill="#fff">
<text x="237.9" y="34.2">SimPin</text>
<text x="218.8" y="47.6" transform="rotate(90 218.8 47.6)">Trigger</text>
<text x="214.2" y="50.6" transform="rotate(90 214.2 50.6)">Gnd</text>
<text x="216.5" y="49.6" transform="rotate(90 216.5 49.6)">Echo</text>
<text x="221.1" y="51" transform="rotate(90 221.1 51)">+5V</text>
</g>
<text font-size="2.4" fill="#008000" x="292.3" y="39.5" transform="rotate(-90 292.3 39.5)">+88.8</text>
<g font-size="2.4" fill="#000080">
<text x="289.6" y="232.4">FILE NAME:</text>
<text x="353.9" y="231.9">DATE:</text>
<text x="289.3" y="237.9">DESIGN TITLE:</text>
<text x="289.6" y="243.2">PATH:</text>
<text x="354.1" y="241.3">PAGE:</text>
<text x="289.6" y="248.2">BY:</text>
<text x="295.2" y="248.2">@AUTHOR</text>
<text x="335.4" y="248.3">REV:</text>
<text x="354.1" y="248.3">TIME:</text>
<text x="361.7" y="248.3">8:46:20 AM</text>
</g>
<g font-size="1.9" fill="#fff">
<text x="206.3" y="33.7">blogembarcado.blogspot.com</text>
<text x="232.6" y="148.9" transform="rotate(-90 232.6 148.9)">D0</text>
<text x="235.1" y="148.9" transform="rotate(-90 235.1 148.9)">D1</text>
<text x="237.6" y="148.9" transform="rotate(-90 237.6 148.9)">D2</text>
<text x="240.2" y="148.9" transform="rotate(-90 240.2 148.9)">D3</text>
<text x="242.7" y="148.9" transform="rotate(-90 242.7 148.9)">D4</text>
<text x="245.3" y="148.9" transform="rotate(-90 245.3 148.9)">3V</text>
<text x="247.8" y="148.5" transform="rotate(-90 247.8 148.5)">G</text>
<text x="250.3" y="148.9" transform="rotate(-90 250.3 148.9)">D5</text>
<text x="252.9" y="148.9" transform="rotate(-90 252.9 148.9)">D6</text>
<text x="255.4" y="148.9" transform="rotate(-90 255.4 148.9)">D7</text>
<text x="258" y="148.9" transform="rotate(-90 258 148.9)">D8</text>
<text x="260.5" y="149" transform="rotate(-90 260.5 149)">RX</text>
<text x="263" y="148.9" transform="rotate(-90 263 148.9)">TX</text>
<text x="265.6" y="148.5" transform="rotate(-90 265.6 148.5)">G</text>
<text x="268.1" y="148.8" transform="rotate(-90 268.1 148.8)">3V</text>
<text x="270.3" y="172.7" transform="rotate(-90 270.3 172.7)">ELECTRONICSTREE.COM</text>
<text x="232.3" y="176.8" transform="rotate(-90 232.3 176.8)">A0</text>
<text x="234.8" y="176.4" transform="rotate(-90 234.8 176.4)">G</text>
<text x="237.4" y="176.9" transform="rotate(-90 237.4 176.9)">VU</text>
<text x="239.9" y="176.8" transform="rotate(-90 239.9 176.8)">S3</text>
<text x="242.5" y="176.8" transform="rotate(-90 242.5 176.8)">S2</text>
<text x="245" y="176.8" transform="rotate(-90 245 176.8)">S1</text>
<text x="247.5" y="177" transform="rotate(-90 247.5 177)">SC</text>
<text x="250.1" y="176.8" transform="rotate(-90 250.1 176.8)">S0</text>
<text x="252.6" y="177" transform="rotate(-90 252.6 177)">SK</text>
<text x="255.2" y="176.4" transform="rotate(-90 255.2 176.4)">G</text>
<text x="257.7" y="176.8" transform="rotate(-90 257.7 176.8)">3V</text>
<text x="260.2" y="176.9" transform="rotate(-90 260.2 176.9)">EN</text>
<text x="262.8" y="177.5" transform="rotate(-90 262.8 177.5)">RST</text>
<text x="265.3" y="176.4" transform="rotate(-90 265.3 176.4)">G</text>
<text x="267.9" y="177.2" transform="rotate(-90 267.9 177.2)">VIN</text>
</g>
</svg>
